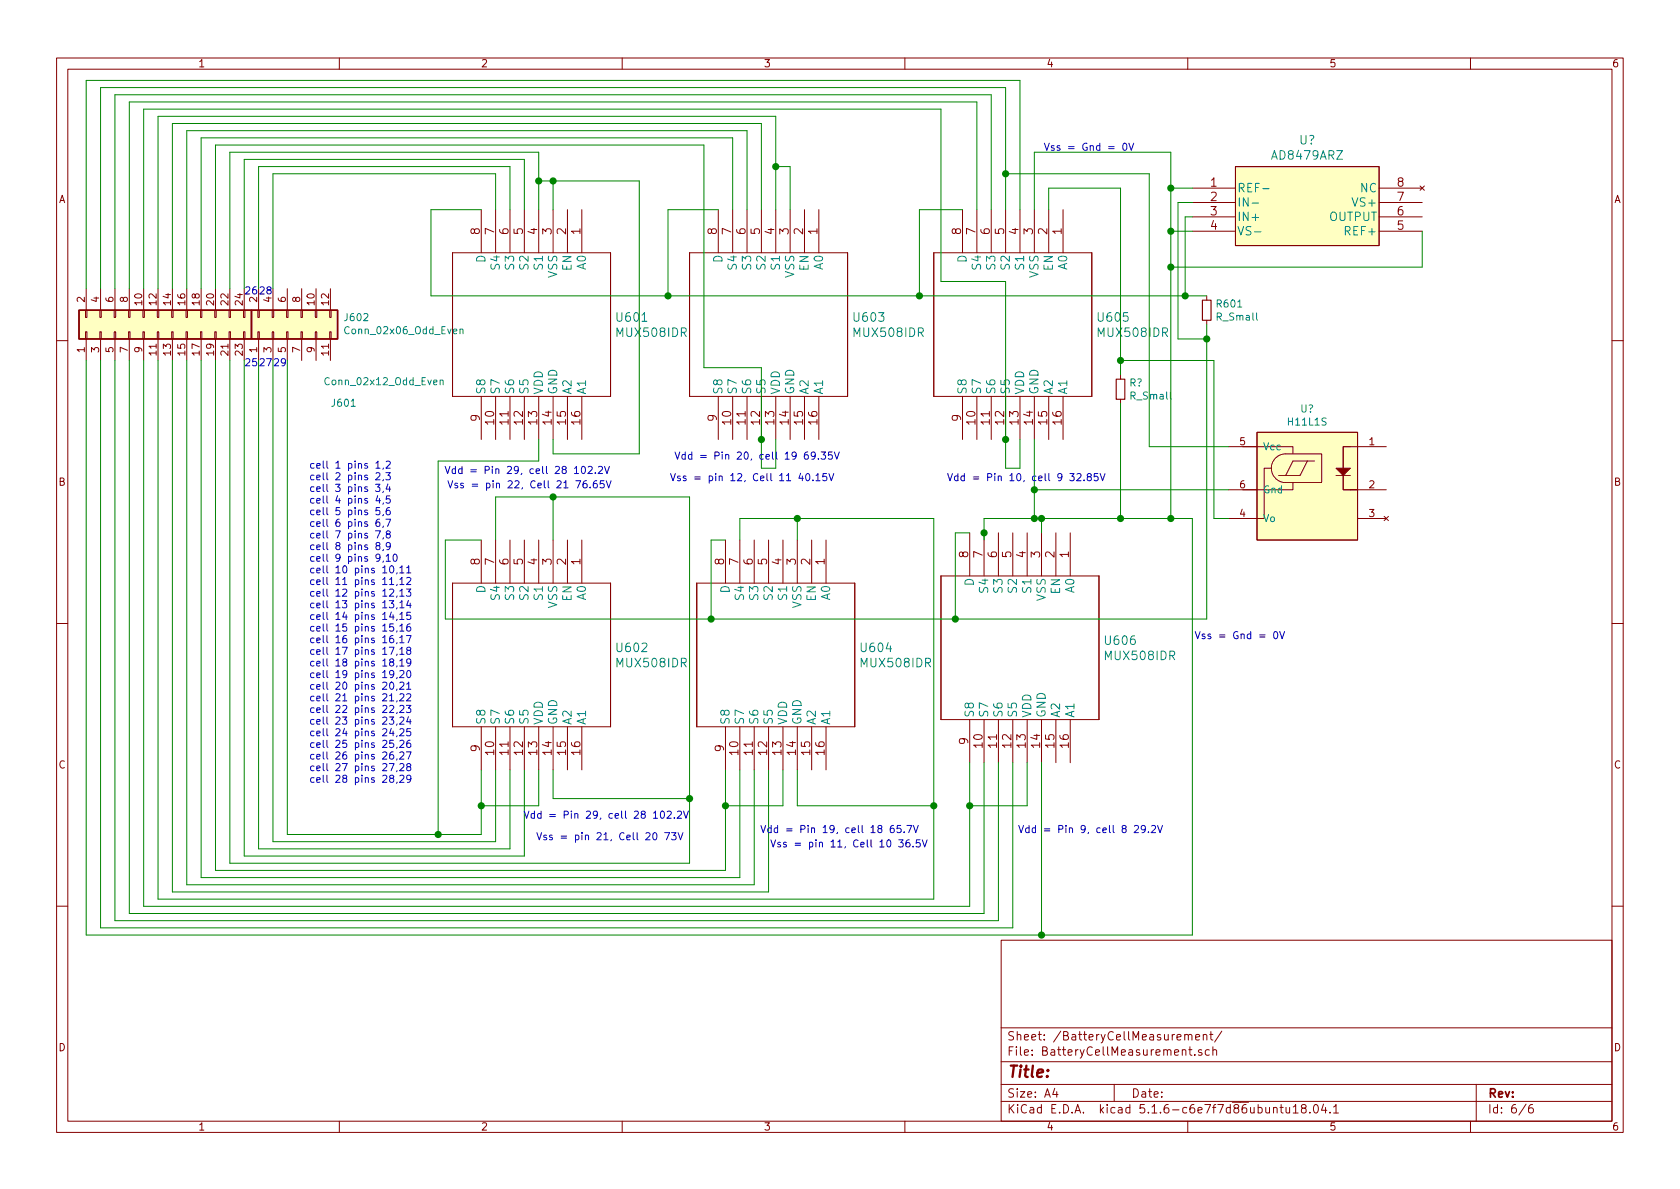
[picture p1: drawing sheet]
<svg xmlns="http://www.w3.org/2000/svg" width="297mm" height="210mm" viewBox="0 0 297 210" stroke-linecap="round" stroke-linejoin="round" font-family="sans-serif">
<g fill="none" stroke="#840000" stroke-width=".18">
<path d="M10 10.3h277v189.9h-277zM12 12.2h273v186.1h-273zM60 10.3v1.9M110 10.3v1.9M160 10.3v1.9M210 10.3v1.9M260 10.3v1.9M85.1 37.1v7.6M87.6 37.1v7.6M90.2 37.1v7.6M92.7 37.1v7.6M95.2 37.1v7.6"/>
<path d="M97.8 37.1v7.6M100.3 37.1v7.6M102.9 37.1v7.6M127 37.1v7.6M129.5 37.1v7.6M132.1 37.1v7.6M134.6 37.1v7.6M137.2 37.1v7.6M139.7 37.1v7.6M142.2 37.1v7.6M144.8 37.1v7.6M170.2 37.1v7.6"/>
<path d="M172.7 37.1v7.6M175.3 37.1v7.6M177.8 37.1v7.6M180.3 37.1v7.6M182.9 37.1v7.6M185.4 37.1v7.6M188 37.1v7.6M210.8 33.3h7.6M210.8 35.8h7.6M210.8 38.3h7.6M218.4 29.5h.1M218.4 29.5h25.4v13.9h-25.4z"/>
<path d="M243.8 33.3h7.7M243.8 35.8h7.7M243.8 38.3h7.7M251.1 32.9l.7 .7M251.8 32.9l-.7 .7M15.1 58.7h.3v1.2h-.3zM15.1 54.9h.3v1.2h-.3zM15.2 51v3.9M15.2 59.9v3.8M17.7 58.7h.2v1.2h-.2zM17.7 54.9h.2v1.2h-.2zM17.8 51v3.9"/>
<path d="M17.8 59.9v3.8M20.2 58.7h.2v1.2h-.2zM20.2 54.9h.2v1.2h-.2zM20.3 51v3.9M20.3 59.9v3.8M22.7 58.7h.3v1.2h-.3zM22.7 54.9h.3v1.2h-.3zM22.9 51v3.9M22.9 59.9v3.8M25.3 58.7h.2v1.2h-.2zM25.3 54.9h.2v1.2h-.2zM25.4 51v3.9"/>
<path d="M25.4 59.9v3.8M27.8 58.7h.3v1.2h-.3zM27.8 54.9h.3v1.2h-.3zM27.9 51v3.9M27.9 59.9v3.8M30.4 58.7h.2v1.2h-.2zM30.4 54.9h.2v1.2h-.2zM30.5 51v3.9M30.5 59.9v3.8M32.9 58.7h.2v1.2h-.2zM32.9 54.9h.2v1.2h-.2zM33 51v3.9"/>
<path d="M33 59.9v3.8M35.4 58.7h.3v1.2h-.3zM35.4 54.9h.3v1.2h-.3zM35.6 51v3.9M35.6 59.9v3.8M38 58.7h.2v1.2h-.2zM38 54.9h.2v1.2h-.2zM38.1 51v3.9M38.1 59.9v3.8M40.5 58.7h.3v1.2h-.3zM40.5 54.9h.3v1.2h-.3zM40.6 51v3.9"/>
<path d="M40.6 59.9v3.8M43.1 58.7h.2v1.2h-.2zM43.1 54.9h.2v1.2h-.2zM43.2 51v3.9M43.2 59.9v3.8M45.6 58.7h.2v1.2h-.2zM45.6 54.9h.2v1.2h-.2zM45.7 51v3.9M45.7 59.9v3.8M48.1 58.7h.3v1.2h-.3zM48.1 54.9h.3v1.2h-.3zM48.3 51v3.9"/>
<path d="M48.3 59.9v3.8M50.7 58.7h.2v1.2h-.2zM50.7 54.9h.2v1.2h-.2zM50.8 51v3.9M50.8 59.9v3.8M53.2 58.7h.3v1.2h-.3zM53.2 54.9h.3v1.2h-.3zM53.3 51v3.9M53.3 59.9v3.8M55.8 58.7h.2v1.2h-.2zM55.8 54.9h.2v1.2h-.2zM55.9 51v3.9"/>
<path d="M55.9 59.9v3.8M58.3 58.7h.2v1.2h-.2zM58.3 54.9h.2v1.2h-.2zM58.4 51v3.9M58.4 59.9v3.8M80 44.7h27.9v25.4h-27.9zM121.9 44.7h28v25.4h-28zM165.1 44.7h27.9v25.4h-27.9zM210.8 40.9h7.6M213.4 52.3v.8M213.4 56.6v.8M243.8 40.9h7.7"/>
<path d="M10 60.2h2M85.1 70.1v7.6M87.6 70.1v7.6M90.2 70.1v7.6M92.7 70.1v7.6M95.2 70.1v7.6M97.8 70.1v7.6M100.3 70.1v7.6M102.9 70.1v7.6M127 70.1v7.6M129.5 70.1v7.6M132.1 70.1v7.6"/>
<path d="M134.6 70.1v7.6M137.2 70.1v7.6M139.7 70.1v7.6M142.2 70.1v7.6M144.8 70.1v7.6M170.2 70.1v7.6M172.7 70.1v7.6M175.3 70.1v7.6M177.8 70.1v7.6M180.3 70.1v7.6M182.9 70.1v7.6M185.4 70.1v7.6"/>
<path d="M188 70.1v7.6M198.1 66.3v.8M198.1 70.6v.8M217.2 79h5M219.7 79h8.9v1.3M222.2 76.4h17.8v19.1h-17.8zM238.8 79h-1.3v7.6h2.5h-2.5v-7.6h7.6M285 60.2h2M85.1 95.5v7.6M87.6 95.5v7.6M90.2 95.5v7.6M92.7 95.5v7.6"/>
<path d="M95.2 95.5v7.6M97.8 95.5v7.6M100.3 95.5v7.6M102.9 95.5v7.6M128.3 95.5v7.6M130.8 95.5v7.6M133.3 95.5v7.6M135.9 95.5v7.6M138.4 95.5v7.6M141 95.5v7.6M143.5 95.5v7.6M146 95.5v7.6"/>
<path d="M171.4 94.2v7.6M174 94.2v7.6M176.5 94.2v7.6M179.1 94.2v7.6M181.6 94.2v7.6M184.1 94.2v7.6M186.7 94.2v7.6M189.2 94.2v7.6M217.2 86.6h5M217.2 91.7h5M224.8 82.8h-1.3v8.9h-3.8M225.5 81a2.55 2.55 0 0 1 1.8-.7h6.4v5h-6.4a2.54 2.54 0 0 1-2.3-1.5 2.54 2.54 0 0 1 .5-2.8z"/>
<path d="M228.6 85.3v1.3h-8.9M231.1 81.5l-1.2 2.6h-3.8M232.4 81.5h-3.8l-1.3 2.6M236.2 84.1h2.6M240 86.6h5.1M240 91.7h5.1M244.7 91.3l.8 .8M245.5 91.3l-.8 .8M10 110.3h2M80 103.1h27.9v25.4h-27.9zM123.2 103.1h27.9v25.4h-27.9zM166.4 101.8h27.9v25.4h-27.9z"/>
<path d="M285 110.3h2M85.1 128.5v7.6M87.6 128.5v7.6M90.2 128.5v7.6M92.7 128.5v7.6M95.2 128.5v7.6M97.8 128.5v7.6M100.3 128.5v7.6M102.9 128.5v7.6M128.3 128.5v7.6M130.8 128.5v7.6M133.3 128.5v7.6"/>
<path d="M135.9 128.5v7.6M138.4 128.5v7.6M141 128.5v7.6M143.5 128.5v7.6M146 128.5v7.6M171.4 127.2v7.7M174 127.2v7.7M176.5 127.2v7.7M179.1 127.2v7.7M181.6 127.2v7.7M184.1 127.2v7.7M186.7 127.2v7.7"/>
<path d="M189.2 127.2v7.7M10 160.2h2M177 166.3h108v32h-108zM285 160.2h2M60 198.3v1.9M110 198.3v1.9M160 198.3v1.9M177 194.8h108M177 191.8h108M177 187.8h108M177 181.8h108M186.5 192.5l-.4 1h1"/>
<path d="M186.8 193v1M197 191.8v3M209.5 183.1l.2-.2 .3 .1 .1 .9M210 198.3v1.9M210.1 183.1l.2-.2 .4 .1v.9M210.2 185.6h.5M210.4 185.1v1.3l.3 .2M211.3 186.5v.1M211.4 183.4l.7-.1-.1-.3-.4-.1-.2 .2 .1 .7h.5M212.5 185.7a.37 .37 0 0 0-.6 .1l.1 .2 .5 .2v.1l-.2 .3-.4-.1M212.8 183.1l.2-.2 .3 .1 .1 .9M212.8 182.9v1"/>
<path d="M213.8 185.7l-.4-.1-.3 .3 .1 .6 .2 .1 .4-.1M213.9 182.9h.6M214.1 182.4v1.3l.4 .2M214.5 185.7a.37 .37 0 0 1 .6 .1v.8M214.5 185.1v1.5M216 182.3l-1.2 2M225.2 196l.2-.2 .3 .1 .1 .9M226.3 195.8h.6M226.5 195.3v1.3l.4 .2M227.4 195.8l.1 .9 .3 .1 .2-.1M228 195.8v1M228.7 195.8l.4-.5v1.5"/>
<path d="M228.7 196.8h.8M230.4 196l-.3-.2v-.3a.48 .48 0 0 1 .8 0l-.1 .4-.7 .2v.4l.3 .3h.3l.2-.3v-.4l-.2-.1M231.6 196.7v.1M232.4 195.4l.2-.1a.8 .8 0 0 1 .5 .8 .8 .8 0 0 1-.5 .7 1 1 0 0 1-.2-1.4zM234 195.2l-.3 1.1h.9M234.4 195.8v1M235.2 196.7v.1M235.8 195.8l.4-.5v1.5M235.8 196.8h.9M260 198.3v1.9M261 191.8v6.5M269.8 195.2l-1.2 2"/>
<path d="M271 195.3a.62 .62 0 0 0-.7 .7v.7l.3 .1 .4-.1 .1-.5-.1-.2-.4-.1-.3 .3"/>
</g>
<g fill="#ffffc2" stroke="#ffffc2" stroke-width=".18">
<path d="M44.4 54.9h15.3v5h-15.3z"/>
<path d="M222.2 76.4h17.8v19.1h-17.8z"/>
<path d="M80 44.7v25.4z"/>
<path d="M107.9 44.7v25.4z"/>
<path d="M80 103.1v25.4z"/>
<path d="M107.9 103.1v25.4z"/>
<path d="M123.2 103.1v25.4z"/>
<path d="M151.1 103.1v25.4z"/>
<path d="M166.4 101.8v25.4z"/>
<path d="M194.3 101.8v25.4z"/>
<path d="M218.4 29.5h25.4v13.9h-25.4z"/>
<path d="M14 54.9h30.4v5h-30.4z"/>
<path d="M121.9 44.7v25.4z"/>
<path d="M149.9 44.7v25.4z"/>
<path d="M165.1 44.7v25.4z"/>
<path d="M193 44.7v25.4z"/>
</g>
<path d="M14 54.9h30.4v5h-30.4zM44.4 54.9h15.3v5h-15.3z" fill="none" stroke="#840000" stroke-width=".25"/>
<path d="M221.4 35.9h1.1M223.3 33.4h1.1M81.3 58.3l.2-.1h.3l.1 .8M81.3 58.2v.8M221.8 41h1.2M77.8 67.3l.2-.1 .3 .1 .1 .7M77.8 67.2v.8" fill="none" stroke="#008484" stroke-width=".18"/>
<path d="M212.6 53.1h1.5v3.5h-1.5zM197.4 67.1h1.5v3.5h-1.5z" fill="none" stroke="#840000" stroke-width=".2"/>
<path d="M236.2 82.8h2.6l-1.3 1.3z" fill="#840000" stroke="#840000" stroke-width=".18"/>
<g fill="none" stroke="#008400" stroke-width=".18">
<path d="M85.1 37.1h-8.9v15.2h137.2M87.6 37.1v-6.4h-39.3v20.3M90.2 37.1v-7.6h-44.5v21.5M92.7 37.1v-8.9h-49.5v22.8M95.2 37.1v-10.2h-54.6v24.1M95.2 32h17.8v48.3h-15.2v-2.6M97.8 32v5.1M127 37.1h-8.9v15.2M129.5 37.1v-12.7h-93.9v26.6M132.1 37.1v-14h-99.1v27.9M134.6 37.1v-15.3h-104.1v29.2M137.2 37.1v-16.5h-109.3v30.4"/>
<path d="M137.2 29.5h2.5v7.6M170.2 37.1h-7.6v15.2M172.7 37.1v-19.1h-149.8v33M175.3 37.1v-20.3h-155v34.2M177.8 37.1v-21.6h-160v35.5M177.8 30.7h25.4v48.3h14M180.3 37.1v-22.9h-165.1v36.8M182.9 37.1v-10.2h24.1v64.8M185.4 37.1v-3.8h12.7v33M207 33.3h3.8M210.8 35.8h-2.5v24.1h5.1M210.8 38.3h-1.3v14"/>
<path d="M25.4 51v-31.7h141v30.5h11.4v33h2.5v-5.1M38.1 51v-25.4h86.4v39.4h10.1v17.8h2.6v-5.1M207 40.9h3.8M213.4 57.4v52.1h-134.7v-14h6.4M251.5 40.9v6.3h-44.5M15.2 63.7v101.6h195.6v-73.6h-36.8v3.8M17.8 63.7v100.4h161.3v-29.2M20.3 63.7v99.1h156.2v-27.9M22.9 63.7v97.8h151.1v-26.6M25.4 63.7v96.6h146v-25.4M27.9 63.7v95.3h137.2v-67.3h-34.3v3.8M30.5 63.7v94h105.4v-21.6"/>
<path d="M33 63.7v92.8h100.3v-20.4M35.6 63.7v91.5h95.2v-19.1M38.1 63.7v90.2h90.2v-17.8M40.6 63.7v88.9h81.3v-64.7h-34.3v7.6M43.2 63.7v87.7h49.5v-15.3M45.7 63.7v86.4h44.5v-14M48.3 63.7v85.1h39.3v-12.7M50.8 63.7v83.9h34.3v-11.5M95.2 77.7v3.8h-17.7v66.1M182.9 77.7v14M198.1 63.7h16.5v28h2.6M198.1 71.4v20.3"/>
<path d="M97.8 87.9v7.6M128.3 95.5h-2.6v14M141 91.7v3.8M171.4 94.2h-2.5v15.3M182.9 86.6h34.3M184.1 91.7v2.5M95.2 136.1v6.4h-10.1M97.8 136.1v5.1h24.1M138.4 136.1v6.4h-10.1M141 136.1v6.4h24.1M181.6 134.9v7.6h-10.2M184.1 134.9v30.4"/>
</g>
<g fill="none" stroke="#0000c2" stroke-width=".18">
<path d="M184.7 25.3l.4 1.3 .4-1.3M186.4 25.8l-.3-.1-.2 .2v.2l.5 .1v.3h-.5M187.4 25.8l-.3-.1-.2 .2 .1 .2 .4 .1v.3h-.5M119.4 79.9l.4 1.3 .4-1.3M121.2 79.9v1.3M122.3 79.9v1.3M66.4 85.6h.8l-.4 .5 .3 .2v.6h-.5l-.2-.1M66.4 93.9h.9l-.6 1.2M66.5 81.9l.3-.4v1.3M66.5 83.7l.5-.1 .2 .3-.1 .2-.7 .8h.8M66.5 82.8h.7M66.7 96.5l-.2-.1v-.3l.2-.2 .4 .1v.4l-.5 .1-.1 .2v.3l.2 .2 .4-.1 .1-.1-.1-.4-.1-.1"/>
<path d="M66.8 87.6l-.3 .9h.8M67.1 91.8l-.4 .1a.87 .87 0 0 0 0 1.2l.4-.1v-.6l-.4-.1-.2 .3M67.1 88.1v.9M67.1 89.8h-.6v.6l.1-.2 .5 .1v.6l-.1 .1-.5-.1M67.2 98.5l-.2 .3h-.3l-.2-.3v-.4l.2-.1h.3l.2 .2a.97 .97 0 0 1-.2 1l-.4 .1M67.8 82.7l-.1 .3M67.8 84.8l-.1 .2M67.8 86.9l-.1 .2M67.8 88.9l-.1 .2M67.8 91l-.1 .2M67.8 93l-.1 .3M67.8 95.1l-.1 .2"/>
<path d="M67.8 97.1l-.1 .3M67.8 99.2l-.1 .2M68.2 83.6h.8l-.4 .5 .3 .1 .1 .4-.2 .3-.6-.2M68.2 91.8h.9l-.6 1.3M68.3 81.7l.5-.2 .2 .4-.8 .9h.8M68.3 98.3l.4-.3v1.3M68.3 99.3h.7M68.5 94.4l-.2-.3 .2-.2h.3l.2 .2-.1 .2-.5 .2-.1 .2v.2l.2 .2h.4l.1-.2v-.2l-.2-.3M68.6 85.6l-.3 .9h.8M68.9 89.8h-.2a.79 .79 0 0 0-.2 1.2h.4l.1-.5-.2-.3h-.3l-.2 .3M68.9 86.1v.8M68.9 87.7h-.5l-.1 .6 .5-.1 .2 .2v.3l-.2 .3-.5-.2"/>
<path d="M69 96.5l-.2 .2h-.4l-.1-.2 .1-.5 .4-.1 .1 .2a.87 .87 0 0 1-.2 1.1h-.3M69.6 98.1l.2-.1a.69 .69 0 0 1 .4 .6 .69 .69 0 0 1-.4 .7l-.3-.3v-.2zM78.7 82.5l.4 1.2 .5-1.2M79.2 85l.4 1.3 .4-1.3M80.5 83l-.3-.1-.3 .2 .1 .6h.5M80.5 82.5v1.2M80.9 85.5l-.3-.1-.2 .2 .1 .2 .4 .1v.3h-.5M81.7 83l-.4-.1-.2 .2 .1 .6h.5M81.7 82.5v1.2M81.9 85.5l-.3-.1-.2 .2 .1 .2 .4 .1v.3h-.5M83.2 83.1h1M83.2 83.4h1"/>
<path d="M83.5 85.6h1M83.5 86h1M118.6 83.7l.4 1.3 .4-1.3M120.3 84.2h-.3l-.2 .1v.2l.5 .2v.3h-.5M121.2 80.4h-.4l-.2 .2 .1 .5h.5M121.3 84.2h-.3l-.2 .1 .1 .2 .4 .2v.3h-.5M122.3 80.4h-.4l-.2 .2 .1 .5h.5M122.9 84.3h.9M122.9 84.7h.9M123.9 80.5h1M123.9 80.9h1M167.6 83.7l.4 1.3 .4-1.3"/>
<path d="M169.4 84.2h-.4l-.2 .2 .1 .6h.5M169.4 83.7v1.3M170.5 84.2h-.3l-.3 .2 .1 .6h.5M170.5 83.7v1.3M172.1 84.3h1M172.1 84.7h1M68.8 106.2h.8l-.4 .5 .3 .1 .1 .5-.2 .2-.6-.1M68.8 114.4h.9l-.6 1.3M68.9 102.5l.3-.4v1.3M68.9 104.3l.5-.1 .2 .3-.8 .9h.8M68.9 103.4h.7M69 100.2l.2-.2a.67 .67 0 0 1 .4 .7 .67 .67 0 0 1-.4 .6l-.3-.2v-.3z"/>
<path d="M69.1 117.1l-.2-.2v-.3l.5-.1 .2 .3-.1 .1-.5 .2-.1 .2v.3l.2 .2 .4-.1 .1-.2v-.2l-.2-.2M69.2 108.2l-.3 .9h.8M69.5 112.4l-.4 .1-.2 .4v.6l.2 .2 .4-.1 .1-.2-.1-.5h-.4l-.2 .2M69.5 108.7v.8M69.5 110.3h-.6v.6l.5-.1 .2 .3v.3l-.2 .2-.5-.1M69.6 119.1l-.2 .2h-.4l-.1-.2 .1-.5h.4l.1 .1a.84 .84 0 0 1-.3 1.1h-.2M70.2 101.3l-.1 .2M70.2 103.3l-.1 .3M70.2 105.4l-.1 .2M70.2 107.4l-.1 .3M70.2 109.5l-.1 .2M70.2 111.6l-.1 .2"/>
<path d="M70.2 113.6l-.1 .2M70.2 115.7l-.1 .2M70.2 117.7l-.1 .3M70.2 119.8l-.1 .2M70.7 100.4l.4-.4v1.3M70.7 102.5l.4-.4v1.3M70.7 104.5l.4-.3v1.2M70.7 106.6l.4-.4v1.3M70.7 108.6l.4-.3v1.2M70.7 110.7l.4-.4v1.3M70.7 112.7l.4-.3v1.3M70.7 114.8l.4-.4v1.3"/>
<path d="M70.7 116.9l.4-.4v1.3M70.7 118.7l.5-.1 .2 .3v.2l-.8 .7h.8M70.7 101.3h.7M70.7 103.4h.7M70.7 105.4h.7M70.7 107.5h.7M70.7 109.5h.7M70.7 111.6h.7M70.7 113.7h.7M70.7 115.7h.7M70.7 117.8h.7M71.9 104.2h.7l-.4 .4 .4 .2v.4l-.2 .2-.5-.1"/>
<path d="M71.9 112.4h.8l-.5 1.3M71.9 100.4l.4-.4v1.3M71.9 102.2l.5-.1 .2 .4-.7 .9h.7M71.9 101.3h.7M72 118.7l.2-.1a.67 .67 0 0 1 .5 .6 .67 .67 0 0 1-.5 .6l-.2-.2-.1-.3zM72.2 115l-.2-.1v-.3l.4-.2 .2 .3v.2l-.6 .2-.1 .1 .1 .4 .2 .1h.3l.1-.2v-.3l-.2-.2M72.2 106.2l-.3 .9h.8M72.5 110.3l-.4 .2-.2 .4 .1 .6 .2 .1h.3l.1-.2-.1-.5-.3-.1-.3 .3M72.5 106.6v.9M72.6 108.3h-.6l-.1 .6 .5-.1 .2 .2v.3l-.2 .2-.5-.1M72.6 117.1l-.2 .2-.4-.1-.1-.1 .1-.5 .4-.1 .2 .1a.84 .84 0 0 1-.3 1.2h-.3M211.3 111.7l.5 1.2 .4-1.2"/>
<path d="M213 112.2l-.3-.1-.2 .2 .1 .2 .4 .1v.3h-.5M214 112.2l-.2-.1-.2 .2v.2l.4 .1v.3h-.4M68.8 126.8h.8l-.4 .5 .3 .1 .1 .4-.2 .3-.6-.2M68.8 135h.9l-.6 1.3M68.9 123l.3-.3v1.2M68.9 124.9l.5-.2 .2 .4-.8 .9h.8M68.9 123.9h.7M69.1 120.7l.1-.1a.67 .67 0 0 1 .4 .7 .67 .67 0 0 1-.4 .6 .83 .83 0 0 1-.1-1.2zM69.1 137.6l-.2-.1v-.3l.5-.1 .2 .2-.1 .2-.5 .2-.1 .2v.3l.2 .1h.4l.1-.2v-.2l-.2-.3M69.2 128.8l-.3 .9h.8M69.5 133l-.4 .1-.2 .4v.6l.2 .1h.4l.1-.2-.1-.5-.4-.1-.2 .3M69.5 129.3v.8"/>
<path d="M69.5 130.9h-.6v.6l.5-.1 .2 .2v.3l-.2 .3-.5-.2M70.2 121.8l-.1 .3M70.2 123.9l-.1 .2M70.2 126l-.1 .2M70.2 128l-.1 .2M70.2 130.1l-.1 .2M70.2 132.1l-.1 .3M70.2 134.2l-.1 .2M70.2 136.2l-.1 .3M70.2 138.3l-.1 .2M70.7 120.7l.5-.1 .2 .4v.2l-.8 .7h.8M70.7 122.8l.5-.1 .2 .3v.2l-.8 .7h.8"/>
<path d="M70.7 124.9l.5-.2 .2 .4v.2l-.8 .7h.8M70.7 126.9l.5-.1 .2 .3v.2l-.8 .8h.8M70.7 129l.5-.2 .2 .4v.2l-.8 .7h.8M70.7 131l.5-.1 .2 .4v.2l-.8 .7h.8M70.7 133.1l.5-.1 .2 .3v.2l-.8 .7h.8M70.7 135.1l.5-.1 .2 .4v.2l-.8 .7h.8M70.7 137.2l.5-.1 .2 .3v.2l-.8 .7h.8M71.9 124.7h.7l-.4 .5 .4 .1v.5l-.2 .2-.5-.1M71.9 133h.8l-.5 1.2M71.9 121l.4-.4v1.3M71.9 122.8l.5-.1 .2 .3-.7 .9h.7M71.9 121.9h.7"/>
<path d="M72.2 135.6l-.2-.1v-.4l.4-.1 .2 .3v.2l-.6 .1-.1 .2 .1 .4 .2 .1 .3-.1 .1-.1v-.3l-.2-.2M72.2 126.7l-.3 .9h.8M72.5 130.9l-.4 .1-.2 .5 .1 .5 .2 .2 .3-.1 .1-.2-.1-.4-.3-.1-.3 .2M72.5 127.2v.9M72.6 128.8h-.6l-.1 .7 .5-.2 .2 .3v.3l-.2 .2-.5-.1M72.6 137.6l-.2 .3-.4-.1-.1-.2 .1-.4 .4-.1 .2 .1a.84 .84 0 0 1-.3 1.1h-.3M92.7 143.4l.4 1.3 .4-1.3M94.5 143.9h-.4l-.2 .2 .1 .5h.5M94.5 143.4v1.3M94.9 147.2l.5 1.3 .4-1.3M95.7 143.9h-.4l-.3 .2 .2 .5h.5M95.7 143.4v1.3"/>
<path d="M96.6 147.7h-.3l-.2 .1 .1 .2 .4 .2v.3h-.5M97.2 144h1M97.2 144.4h1M97.6 147.7h-.3l-.1 .1v.2l.4 .2v.3h-.4M99.2 147.8h1M99.2 148.2h1M134.5 146l.5 1.2 .4-1.2M136.3 148.5l.4 1.3 .4-1.3M136.3 146.5l-.3-.1-.3 .2 .2 .6h.4M136.3 146v1.2M137.5 146.5l-.4-.1-.2 .2 .1 .6h.5M137.5 146v1.2"/>
<path d="M138 149l-.3-.1-.2 .2 .1 .2 .4 .1v.3h-.5M139 149l-.3-.1-.2 .2 .1 .2 .4 .1v.3h-.5M139.1 146.6h.9M139.1 146.9h.9M140.6 149.1h1M140.6 149.5h1M180.1 146l.4 1.2 .5-1.2M181.9 146.5l-.3-.1-.3 .2 .2 .6h.4M181.9 146v1.2M183.1 146.5l-.4-.1-.2 .2 .1 .6h.5M183.1 146v1.2M184.7 146.6h.9"/>
<path d="M184.7 146.9h.9"/>
</g>
<g fill="#008400" stroke="#008400" stroke-width=".25">
<circle cx="174" cy="94.2" r=".51"/>
<circle cx="177.8" cy="30.7" r=".51"/>
<circle cx="177.8" cy="77.7" r=".51"/>
<circle cx="77.5" cy="147.6" r=".51"/>
<circle cx="121.9" cy="141.2" r=".51"/>
<circle cx="97.8" cy="32" r=".51"/>
<circle cx="162.6" cy="52.3" r=".51"/>
<circle cx="198.1" cy="63.7" r=".51"/>
<circle cx="182.9" cy="86.6" r=".51"/>
<circle cx="198.1" cy="91.7" r=".51"/>
<circle cx="171.5" cy="142.5" r=".51"/>
<circle cx="141" cy="91.7" r=".51"/>
<circle cx="137.2" cy="29.5" r=".51"/>
<circle cx="128.3" cy="142.5" r=".51"/>
<circle cx="95.3" cy="32" r=".51"/>
<circle cx="134.6" cy="77.7" r=".51"/>
<circle cx="125.7" cy="109.5" r=".51"/>
<circle cx="165.1" cy="142.5" r=".51"/>
<circle cx="97.8" cy="87.9" r=".51"/>
<circle cx="168.9" cy="109.5" r=".51"/>
<circle cx="118.1" cy="52.3" r=".51"/>
<circle cx="182.9" cy="91.7" r=".51"/>
<circle cx="85.1" cy="142.5" r=".51"/>
<circle cx="213.4" cy="59.9" r=".51"/>
<circle cx="184.2" cy="91.7" r=".51"/>
<circle cx="209.6" cy="52.3" r=".51"/>
<circle cx="207" cy="91.7" r=".51"/>
<circle cx="207" cy="33.3" r=".51"/>
<circle cx="207" cy="40.9" r=".51"/>
<circle cx="207" cy="47.2" r=".51"/>
<circle cx="184.2" cy="165.3" r=".51"/>
</g>
<text font-size="2.8" fill="#840000" x="178" y="190.5">Title:</text>
<g font-size="2.1" fill="#008484">
<text x="225.1" y="28.2">AD8479ARZ</text>
<text x="229.7" y="25.5">U?</text>
<text x="218.7" y="34">REF-</text>
<text x="240.6" y="34">NC</text>
<text x="218.7" y="36.5">IN-</text>
<text x="218.7" y="39.1">IN+</text>
<text x="218.7" y="41.6">VS-</text>
<text x="235" y="39.1">OUTPUT</text>
<text x="238.2" y="41.6">REF+</text>
<text x="239.6" y="36.5">VS+</text>
<text x="85.8" y="46.5" transform="rotate(-90 85.8 46.5)">D</text>
<text x="88.4" y="47.5" transform="rotate(-90 88.4 47.5)">S4</text>
<text x="90.9" y="47.5" transform="rotate(-90 90.9 47.5)">S3</text>
<text x="93.4" y="47.5" transform="rotate(-90 93.4 47.5)">S2</text>
<text x="96" y="47.5" transform="rotate(-90 96 47.5)">S1</text>
<text x="101.1" y="47.8" transform="rotate(-90 101.1 47.8)">EN</text>
<text x="103.6" y="47.6" transform="rotate(-90 103.6 47.6)">A0</text>
<text x="127.7" y="46.5" transform="rotate(-90 127.7 46.5)">D</text>
<text x="130.3" y="47.5" transform="rotate(-90 130.3 47.5)">S4</text>
<text x="132.8" y="47.5" transform="rotate(-90 132.8 47.5)">S3</text>
<text x="135.4" y="47.5" transform="rotate(-90 135.4 47.5)">S2</text>
<text x="137.9" y="47.5" transform="rotate(-90 137.9 47.5)">S1</text>
<text x="143" y="47.8" transform="rotate(-90 143 47.8)">EN</text>
<text x="145.5" y="47.6" transform="rotate(-90 145.5 47.6)">A0</text>
<text x="170.9" y="46.5" transform="rotate(-90 170.9 46.5)">D</text>
<text x="173.5" y="47.5" transform="rotate(-90 173.5 47.5)">S4</text>
<text x="176" y="47.5" transform="rotate(-90 176 47.5)">S3</text>
<text x="178.5" y="47.5" transform="rotate(-90 178.5 47.5)">S2</text>
<text x="181.1" y="47.5" transform="rotate(-90 181.1 47.5)">S1</text>
<text x="186.2" y="47.8" transform="rotate(-90 186.2 47.8)">EN</text>
<text x="188.7" y="47.6" transform="rotate(-90 188.7 47.6)">A0</text>
<text x="98.5" y="49.1" transform="rotate(-90 98.5 49.1)">VSS</text>
<text x="140.4" y="49.1" transform="rotate(-90 140.4 49.1)">VSS</text>
<text x="183.6" y="49.1" transform="rotate(-90 183.6 49.1)">VSS</text>
<text x="109.2" y="56.9">U601</text>
<text x="109.2" y="59.6">MUX508IDR</text>
<text x="151.1" y="56.9">U603</text>
<text x="151.2" y="59.6">MUX508IDR</text>
<text x="194.3" y="56.9">U605</text>
<text x="194.3" y="59.6">MUX508IDR</text>
<text x="85.8" y="69.8" transform="rotate(-90 85.8 69.8)">S8</text>
<text x="88.4" y="69.8" transform="rotate(-90 88.4 69.8)">S7</text>
<text x="90.9" y="69.8" transform="rotate(-90 90.9 69.8)">S6</text>
<text x="93.4" y="69.8" transform="rotate(-90 93.4 69.8)">S5</text>
<text x="96" y="69.8" transform="rotate(-90 96 69.8)">VDD</text>
<text x="98.5" y="69.8" transform="rotate(-90 98.5 69.8)">GND</text>
<text x="101.1" y="69.8" transform="rotate(-90 101.1 69.8)">A2</text>
<text x="103.6" y="69.8" transform="rotate(-90 103.6 69.8)">A1</text>
<text x="127.7" y="69.8" transform="rotate(-90 127.7 69.8)">S8</text>
<text x="130.3" y="69.8" transform="rotate(-90 130.3 69.8)">S7</text>
<text x="132.8" y="69.8" transform="rotate(-90 132.8 69.8)">S6</text>
<text x="135.4" y="69.8" transform="rotate(-90 135.4 69.8)">S5</text>
<text x="137.9" y="69.8" transform="rotate(-90 137.9 69.8)">VDD</text>
<text x="140.4" y="69.8" transform="rotate(-90 140.4 69.8)">GND</text>
<text x="143" y="69.8" transform="rotate(-90 143 69.8)">A2</text>
<text x="145.5" y="69.8" transform="rotate(-90 145.5 69.8)">A1</text>
<text x="170.9" y="69.8" transform="rotate(-90 170.9 69.8)">S8</text>
<text x="173.5" y="69.8" transform="rotate(-90 173.5 69.8)">S7</text>
<text x="176" y="69.8" transform="rotate(-90 176 69.8)">S6</text>
<text x="178.5" y="69.8" transform="rotate(-90 178.5 69.8)">S5</text>
<text x="181.1" y="69.8" transform="rotate(-90 181.1 69.8)">VDD</text>
<text x="183.6" y="69.8" transform="rotate(-90 183.6 69.8)">GND</text>
<text x="186.2" y="69.8" transform="rotate(-90 186.2 69.8)">A2</text>
<text x="188.7" y="69.8" transform="rotate(-90 188.7 69.8)">A1</text>
<text x="85.8" y="104.9" transform="rotate(-90 85.8 104.9)">D</text>
<text x="88.4" y="105.9" transform="rotate(-90 88.4 105.9)">S4</text>
<text x="90.9" y="105.9" transform="rotate(-90 90.9 105.9)">S3</text>
<text x="93.4" y="105.9" transform="rotate(-90 93.4 105.9)">S2</text>
<text x="96" y="105.9" transform="rotate(-90 96 105.9)">S1</text>
<text x="98.5" y="107.5" transform="rotate(-90 98.5 107.5)">VSS</text>
<text x="101.1" y="106.3" transform="rotate(-90 101.1 106.3)">EN</text>
<text x="103.6" y="106" transform="rotate(-90 103.6 106)">A0</text>
<text x="129" y="104.9" transform="rotate(-90 129 104.9)">D</text>
<text x="131.5" y="105.9" transform="rotate(-90 131.5 105.9)">S4</text>
<text x="134.1" y="105.9" transform="rotate(-90 134.1 105.9)">S3</text>
<text x="136.6" y="105.9" transform="rotate(-90 136.6 105.9)">S2</text>
<text x="139.2" y="105.9" transform="rotate(-90 139.2 105.9)">S1</text>
<text x="141.7" y="107.5" transform="rotate(-90 141.7 107.5)">VSS</text>
<text x="144.2" y="106.3" transform="rotate(-90 144.2 106.3)">EN</text>
<text x="146.8" y="106" transform="rotate(-90 146.8 106)">A0</text>
<text x="172.2" y="103.6" transform="rotate(-90 172.2 103.6)">D</text>
<text x="174.7" y="104.6" transform="rotate(-90 174.7 104.6)">S4</text>
<text x="177.3" y="104.6" transform="rotate(-90 177.3 104.6)">S3</text>
<text x="179.8" y="104.6" transform="rotate(-90 179.8 104.6)">S2</text>
<text x="182.3" y="104.6" transform="rotate(-90 182.3 104.6)">S1</text>
<text x="184.9" y="106.3" transform="rotate(-90 184.9 106.3)">VSS</text>
<text x="187.4" y="105" transform="rotate(-90 187.4 105)">EN</text>
<text x="190" y="104.8" transform="rotate(-90 190 104.8)">A0</text>
<text x="109.2" y="115.3">U602</text>
<text x="109.2" y="118">MUX508IDR</text>
<text x="152.3" y="115.3">U604</text>
<text x="152.4" y="118">MUX508IDR</text>
<text x="195.5" y="114">U606</text>
<text x="195.6" y="116.7">MUX508IDR</text>
<text x="85.8" y="128.3" transform="rotate(-90 85.8 128.3)">S8</text>
<text x="88.4" y="128.3" transform="rotate(-90 88.4 128.3)">S7</text>
<text x="90.9" y="128.3" transform="rotate(-90 90.9 128.3)">S6</text>
<text x="93.4" y="128.3" transform="rotate(-90 93.4 128.3)">S5</text>
<text x="96" y="128.3" transform="rotate(-90 96 128.3)">VDD</text>
<text x="98.5" y="128.3" transform="rotate(-90 98.5 128.3)">GND</text>
<text x="101.1" y="128.3" transform="rotate(-90 101.1 128.3)">A2</text>
<text x="103.6" y="128.3" transform="rotate(-90 103.6 128.3)">A1</text>
<text x="129" y="128.3" transform="rotate(-90 129 128.3)">S8</text>
<text x="131.5" y="128.3" transform="rotate(-90 131.5 128.3)">S7</text>
<text x="134.1" y="128.3" transform="rotate(-90 134.1 128.3)">S6</text>
<text x="136.6" y="128.3" transform="rotate(-90 136.6 128.3)">S5</text>
<text x="139.2" y="128.3" transform="rotate(-90 139.2 128.3)">VDD</text>
<text x="141.7" y="128.3" transform="rotate(-90 141.7 128.3)">GND</text>
<text x="144.2" y="128.3" transform="rotate(-90 144.2 128.3)">A2</text>
<text x="146.8" y="128.3" transform="rotate(-90 146.8 128.3)">A1</text>
<text x="172.2" y="127" transform="rotate(-90 172.2 127)">S8</text>
<text x="174.7" y="127" transform="rotate(-90 174.7 127)">S7</text>
<text x="177.3" y="127" transform="rotate(-90 177.3 127)">S6</text>
<text x="179.8" y="127" transform="rotate(-90 179.8 127)">S5</text>
<text x="182.3" y="127" transform="rotate(-90 182.3 127)">VDD</text>
<text x="184.9" y="127" transform="rotate(-90 184.9 127)">GND</text>
<text x="187.4" y="127" transform="rotate(-90 187.4 127)">A2</text>
<text x="190" y="127" transform="rotate(-90 190 127)">A1</text>
</g>
<g font-size="2.1" fill="#840000">
<text x="214" y="33">1</text>
<text x="214" y="35.6">2</text>
<text x="247.1" y="35.6">7</text>
<text x="247.1" y="33">8</text>
<text x="84.8" y="41.5" transform="rotate(-90 84.8 41.5)">8</text>
<text x="87.4" y="41.5" transform="rotate(-90 87.4 41.5)">7</text>
<text x="89.9" y="41.5" transform="rotate(-90 89.9 41.5)">6</text>
<text x="92.5" y="41.5" transform="rotate(-90 92.5 41.5)">5</text>
<text x="95" y="41.5" transform="rotate(-90 95 41.5)">4</text>
<text x="97.5" y="41.5" transform="rotate(-90 97.5 41.5)">3</text>
<text x="100.1" y="41.5" transform="rotate(-90 100.1 41.5)">2</text>
<text x="102.6" y="41.5" transform="rotate(-90 102.6 41.5)">1</text>
<text x="126.7" y="41.5" transform="rotate(-90 126.7 41.5)">8</text>
<text x="129.3" y="41.5" transform="rotate(-90 129.3 41.5)">7</text>
<text x="131.8" y="41.5" transform="rotate(-90 131.8 41.5)">6</text>
<text x="134.4" y="41.5" transform="rotate(-90 134.4 41.5)">5</text>
<text x="136.9" y="41.5" transform="rotate(-90 136.9 41.5)">4</text>
<text x="139.4" y="41.5" transform="rotate(-90 139.4 41.5)">3</text>
<text x="142" y="41.5" transform="rotate(-90 142 41.5)">2</text>
<text x="144.5" y="41.5" transform="rotate(-90 144.5 41.5)">1</text>
<text x="169.9" y="41.5" transform="rotate(-90 169.9 41.5)">8</text>
<text x="172.5" y="41.5" transform="rotate(-90 172.5 41.5)">7</text>
<text x="175" y="41.5" transform="rotate(-90 175 41.5)">6</text>
<text x="177.5" y="41.5" transform="rotate(-90 177.5 41.5)">5</text>
<text x="180.1" y="41.5" transform="rotate(-90 180.1 41.5)">4</text>
<text x="182.6" y="41.5" transform="rotate(-90 182.6 41.5)">3</text>
<text x="185.2" y="41.5" transform="rotate(-90 185.2 41.5)">2</text>
<text x="187.7" y="41.5" transform="rotate(-90 187.7 41.5)">1</text>
<text x="214" y="38.1">3</text>
<text x="214" y="40.6">4</text>
<text x="247.1" y="40.6">5</text>
<text x="247.1" y="38.1">6</text>
<text x="84.8" y="74.5" transform="rotate(-90 84.8 74.5)">9</text>
<text x="87.4" y="75.1" transform="rotate(-90 87.4 75.1)">10</text>
<text x="89.9" y="75.1" transform="rotate(-90 89.9 75.1)">11</text>
<text x="92.5" y="75.1" transform="rotate(-90 92.5 75.1)">12</text>
<text x="95" y="75.1" transform="rotate(-90 95 75.1)">13</text>
<text x="97.5" y="75.1" transform="rotate(-90 97.5 75.1)">14</text>
<text x="100.1" y="75.1" transform="rotate(-90 100.1 75.1)">15</text>
<text x="102.6" y="75.1" transform="rotate(-90 102.6 75.1)">16</text>
<text x="126.7" y="74.5" transform="rotate(-90 126.7 74.5)">9</text>
<text x="129.3" y="75.1" transform="rotate(-90 129.3 75.1)">10</text>
<text x="131.8" y="75.1" transform="rotate(-90 131.8 75.1)">11</text>
<text x="134.4" y="75.1" transform="rotate(-90 134.4 75.1)">12</text>
<text x="136.9" y="75.1" transform="rotate(-90 136.9 75.1)">13</text>
<text x="139.4" y="75.1" transform="rotate(-90 139.4 75.1)">14</text>
<text x="142" y="75.1" transform="rotate(-90 142 75.1)">15</text>
<text x="144.5" y="75.1" transform="rotate(-90 144.5 75.1)">16</text>
<text x="169.9" y="74.5" transform="rotate(-90 169.9 74.5)">9</text>
<text x="172.5" y="75.1" transform="rotate(-90 172.5 75.1)">10</text>
<text x="175" y="75.1" transform="rotate(-90 175 75.1)">11</text>
<text x="177.5" y="75.1" transform="rotate(-90 177.5 75.1)">12</text>
<text x="180.1" y="75.1" transform="rotate(-90 180.1 75.1)">13</text>
<text x="182.6" y="75.1" transform="rotate(-90 182.6 75.1)">14</text>
<text x="185.2" y="75.1" transform="rotate(-90 185.2 75.1)">15</text>
<text x="187.7" y="75.1" transform="rotate(-90 187.7 75.1)">16</text>
<text x="84.8" y="99.9" transform="rotate(-90 84.8 99.9)">8</text>
<text x="87.4" y="99.9" transform="rotate(-90 87.4 99.9)">7</text>
<text x="89.9" y="99.9" transform="rotate(-90 89.9 99.9)">6</text>
<text x="92.5" y="99.9" transform="rotate(-90 92.5 99.9)">5</text>
<text x="95" y="99.9" transform="rotate(-90 95 99.9)">4</text>
<text x="97.5" y="99.9" transform="rotate(-90 97.5 99.9)">3</text>
<text x="100.1" y="99.9" transform="rotate(-90 100.1 99.9)">2</text>
<text x="102.6" y="99.9" transform="rotate(-90 102.6 99.9)">1</text>
<text x="128" y="99.9" transform="rotate(-90 128 99.9)">8</text>
<text x="130.6" y="99.9" transform="rotate(-90 130.6 99.9)">7</text>
<text x="133.1" y="99.9" transform="rotate(-90 133.1 99.9)">6</text>
<text x="135.6" y="99.9" transform="rotate(-90 135.6 99.9)">5</text>
<text x="138.2" y="99.9" transform="rotate(-90 138.2 99.9)">4</text>
<text x="140.7" y="99.9" transform="rotate(-90 140.7 99.9)">3</text>
<text x="143.3" y="99.9" transform="rotate(-90 143.3 99.9)">2</text>
<text x="145.8" y="99.9" transform="rotate(-90 145.8 99.9)">1</text>
<text x="171.2" y="98.6" transform="rotate(-90 171.2 98.6)">8</text>
<text x="173.7" y="98.6" transform="rotate(-90 173.7 98.6)">7</text>
<text x="176.3" y="98.6" transform="rotate(-90 176.3 98.6)">6</text>
<text x="178.8" y="98.6" transform="rotate(-90 178.8 98.6)">5</text>
<text x="181.4" y="98.6" transform="rotate(-90 181.4 98.6)">4</text>
<text x="183.9" y="98.6" transform="rotate(-90 183.9 98.6)">3</text>
<text x="186.4" y="98.6" transform="rotate(-90 186.4 98.6)">2</text>
<text x="189" y="98.6" transform="rotate(-90 189 98.6)">1</text>
<text x="171.2" y="131.6" transform="rotate(-90 171.2 131.6)">9</text>
<text x="84.8" y="132.9" transform="rotate(-90 84.8 132.9)">9</text>
<text x="87.4" y="133.5" transform="rotate(-90 87.4 133.5)">10</text>
<text x="89.9" y="133.5" transform="rotate(-90 89.9 133.5)">11</text>
<text x="92.5" y="133.5" transform="rotate(-90 92.5 133.5)">12</text>
<text x="95" y="133.5" transform="rotate(-90 95 133.5)">13</text>
<text x="97.5" y="133.5" transform="rotate(-90 97.5 133.5)">14</text>
<text x="100.1" y="133.5" transform="rotate(-90 100.1 133.5)">15</text>
<text x="102.6" y="133.5" transform="rotate(-90 102.6 133.5)">16</text>
<text x="128" y="132.9" transform="rotate(-90 128 132.9)">9</text>
<text x="130.6" y="133.5" transform="rotate(-90 130.6 133.5)">10</text>
<text x="133.1" y="133.5" transform="rotate(-90 133.1 133.5)">11</text>
<text x="135.6" y="133.5" transform="rotate(-90 135.6 133.5)">12</text>
<text x="138.2" y="133.5" transform="rotate(-90 138.2 133.5)">13</text>
<text x="140.7" y="133.5" transform="rotate(-90 140.7 133.5)">14</text>
<text x="143.3" y="133.5" transform="rotate(-90 143.3 133.5)">15</text>
<text x="145.8" y="133.5" transform="rotate(-90 145.8 133.5)">16</text>
<text x="173.7" y="132.2" transform="rotate(-90 173.7 132.2)">10</text>
<text x="176.3" y="132.2" transform="rotate(-90 176.3 132.2)">11</text>
<text x="178.8" y="132.2" transform="rotate(-90 178.8 132.2)">12</text>
<text x="181.4" y="132.2" transform="rotate(-90 181.4 132.2)">13</text>
<text x="183.9" y="132.2" transform="rotate(-90 183.9 132.2)">14</text>
<text x="186.4" y="132.2" transform="rotate(-90 186.4 132.2)">15</text>
<text x="189" y="132.2" transform="rotate(-90 189 132.2)">16</text>
<text x="178" y="184">Sheet: /BatteryCellMeasurement/</text>
<text x="178" y="186.7">File: BatteryCellMeasurement.sch</text>
<text x="178" y="196.9">KiCad E.D.A. kicad 5.1.6-c6e7f7d86ubuntu18.04.1</text>
<text x="178" y="194.1">Size: A4</text>
<text x="200" y="194.1">Date:</text>
<text x="263" y="194.1">Rev:</text>
<text x="263" y="196.9">Id: 6/6</text>
</g>
<g font-size="1.8" fill="#840000">
<text x="35" y="11.9">1</text>
<text x="85" y="11.9">2</text>
<text x="135" y="11.9">3</text>
<text x="185" y="11.9">4</text>
<text x="235" y="11.9">5</text>
<text x="285" y="11.9">6</text>
<text x="10.4" y="35.9">A</text>
<text x="285.4" y="35.9">A</text>
<text x="15" y="53.4" transform="rotate(-90 15 53.4)">2</text>
<text x="17.5" y="53.4" transform="rotate(-90 17.5 53.4)">4</text>
<text x="20.1" y="53.4" transform="rotate(-90 20.1 53.4)">6</text>
<text x="22.6" y="53.4" transform="rotate(-90 22.6 53.4)">8</text>
<text x="25.1" y="53.9" transform="rotate(-90 25.1 53.9)">10</text>
<text x="27.7" y="53.9" transform="rotate(-90 27.7 53.9)">12</text>
<text x="30.2" y="53.9" transform="rotate(-90 30.2 53.9)">14</text>
<text x="32.8" y="53.9" transform="rotate(-90 32.8 53.9)">16</text>
<text x="35.3" y="53.9" transform="rotate(-90 35.3 53.9)">18</text>
<text x="37.8" y="53.9" transform="rotate(-90 37.8 53.9)">20</text>
<text x="40.4" y="53.9" transform="rotate(-90 40.4 53.9)">22</text>
<text x="42.9" y="53.9" transform="rotate(-90 42.9 53.9)">24</text>
<text x="45.5" y="53.4" transform="rotate(-90 45.5 53.4)">2</text>
<text x="48" y="53.4" transform="rotate(-90 48 53.4)">4</text>
<text x="50.5" y="53.4" transform="rotate(-90 50.5 53.4)">6</text>
<text x="53.1" y="53.4" transform="rotate(-90 53.1 53.4)">8</text>
<text x="55.6" y="53.9" transform="rotate(-90 55.6 53.9)">10</text>
<text x="58.2" y="53.9" transform="rotate(-90 58.2 53.9)">12</text>
<text x="15" y="62.3" transform="rotate(-90 15 62.3)">1</text>
<text x="17.5" y="62.3" transform="rotate(-90 17.5 62.3)">3</text>
<text x="20.1" y="62.3" transform="rotate(-90 20.1 62.3)">5</text>
<text x="22.6" y="62.3" transform="rotate(-90 22.6 62.3)">7</text>
<text x="25.1" y="62.3" transform="rotate(-90 25.1 62.3)">9</text>
<text x="27.7" y="62.8" transform="rotate(-90 27.7 62.8)">11</text>
<text x="30.2" y="62.8" transform="rotate(-90 30.2 62.8)">13</text>
<text x="32.8" y="62.8" transform="rotate(-90 32.8 62.8)">15</text>
<text x="35.3" y="62.8" transform="rotate(-90 35.3 62.8)">17</text>
<text x="37.8" y="62.8" transform="rotate(-90 37.8 62.8)">19</text>
<text x="40.4" y="62.8" transform="rotate(-90 40.4 62.8)">21</text>
<text x="42.9" y="62.8" transform="rotate(-90 42.9 62.8)">23</text>
<text x="45.5" y="62.3" transform="rotate(-90 45.5 62.3)">1</text>
<text x="48" y="62.3" transform="rotate(-90 48 62.3)">3</text>
<text x="50.5" y="62.3" transform="rotate(-90 50.5 62.3)">5</text>
<text x="53.1" y="62.3" transform="rotate(-90 53.1 62.3)">7</text>
<text x="55.6" y="62.3" transform="rotate(-90 55.6 62.3)">9</text>
<text x="58.2" y="62.8" transform="rotate(-90 58.2 62.8)">11</text>
<text x="219.2" y="78.7">5</text>
<text x="242.1" y="78.7">1</text>
<text x="10.4" y="85.9">B</text>
<text x="219.2" y="86.4">6</text>
<text x="242.1" y="86.4">2</text>
<text x="285.4" y="85.9">B</text>
<text x="219.2" y="91.4">4</text>
<text x="242.1" y="91.4">3</text>
<text x="10.4" y="135.9">C</text>
<text x="285.4" y="135.9">C</text>
<text x="10.4" y="185.9">D</text>
<text x="285.4" y="185.9">D</text>
<text x="35" y="199.9">1</text>
<text x="85" y="199.9">2</text>
<text x="135" y="199.9">3</text>
<text x="185" y="199.9">4</text>
<text x="235" y="199.9">5</text>
<text x="285" y="199.9">6</text>
</g>
<g font-size="1.8" fill="#0000c2">
<text x="187.8" y="26.7">Vss = Gnd = 0V</text>
<text x="43.8" y="52.1">26</text>
<text x="46.3" y="52.1">28</text>
<text x="43.8" y="64.8">25</text>
<text x="46.3" y="64.8">27</text>
<text x="48.8" y="64.8">29</text>
<text x="54.6" y="82.9">cell 1 pins 1,2</text>
<text x="84.9" y="83.8">Vdd = Pin 29, cell 28 102.2V</text>
<text x="125.5" y="81.3">Vdd = Pin 20, cell 19 69.35V</text>
<text x="54.6" y="84.9">cell 2 pins 2,3</text>
<text x="54.6" y="87">cell 3 pins 3,4</text>
<text x="54.6" y="89">cell 4 pins 4,5</text>
<text x="85.7" y="86.4">Vss = pin 22, Cell 21 76.65V</text>
<text x="125" y="85.1">Vss = pin 12, Cell 11 40.15V</text>
<text x="173.5" y="85.1">Vdd = Pin 10, cell 9 32.85V</text>
<text x="54.6" y="91.1">cell 5 pins 5,6</text>
<text x="54.6" y="93.2">cell 6 pins 6,7</text>
<text x="54.6" y="95.2">cell 7 pins 7,8</text>
<text x="54.6" y="97.3">cell 8 pins 8,9</text>
<text x="54.6" y="99.3">cell 9 pins 9,10</text>
<text x="54.6" y="101.4">cell 10 pins 10,11</text>
<text x="54.6" y="103.4">cell 11 pins 11,12</text>
<text x="54.6" y="105.5">cell 12 pins 12,13</text>
<text x="54.6" y="107.6">cell 13 pins 13,14</text>
<text x="54.6" y="109.6">cell 14 pins 14,15</text>
<text x="54.6" y="111.7">cell 15 pins 15,16</text>
<text x="54.6" y="113.7">cell 16 pins 16,17</text>
<text x="214.5" y="113">Vss = Gnd = 0V</text>
<text x="54.6" y="115.8">cell 17 pins 17,18</text>
<text x="54.6" y="117.9">cell 18 pins 18,19</text>
<text x="54.6" y="119.9">cell 19 pins 19,20</text>
<text x="54.6" y="122">cell 20 pins 20,21</text>
<text x="54.6" y="124">cell 21 pins 21,22</text>
<text x="54.6" y="126.1">cell 22 pins 22,23</text>
<text x="54.6" y="128.1">cell 23 pins 23,24</text>
<text x="54.6" y="130.2">cell 24 pins 24,25</text>
<text x="54.6" y="132.3">cell 25 pins 25,26</text>
<text x="54.6" y="134.3">cell 26 pins 26,27</text>
<text x="54.6" y="136.4">cell 27 pins 27,28</text>
<text x="54.6" y="138.4">cell 28 pins 28,29</text>
<text x="98.9" y="144.8">Vdd = Pin 29, cell 28 102.2V</text>
<text x="100.8" y="148.6">Vss = pin 21, Cell 20 73V</text>
<text x="140.5" y="147.3">Vdd = Pin 19, cell 18 65.7V</text>
<text x="142.5" y="149.9">Vss = pin 11, Cell 10 36.5V</text>
<text x="185.6" y="147.3">Vdd = Pin 9, cell 8 29.2V</text>
</g>
<g font-size="1.8" fill="#008484">
<text x="61.1" y="56.8">J602</text>
<text x="61.4" y="59.1">Conn_02x06_Odd_Even</text>
<text x="215.3" y="54.4">R601</text>
<text x="215.3" y="56.7">R_Small</text>
<text x="57.9" y="68.1">Conn_02x12_Odd_Even</text>
<text x="58.8" y="71.9">J601</text>
<text x="199.7" y="68.3">R?</text>
<text x="200" y="70.7">R_Small</text>
<text x="227.9" y="75.3">H11L1S</text>
<text x="229.9" y="72.9">U?</text>
<text x="223.3" y="79.6">Vcc</text>
<text x="223.3" y="87.2">Gnd</text>
<text x="223.3" y="92.3">Vo</text>
</g>
</svg>
